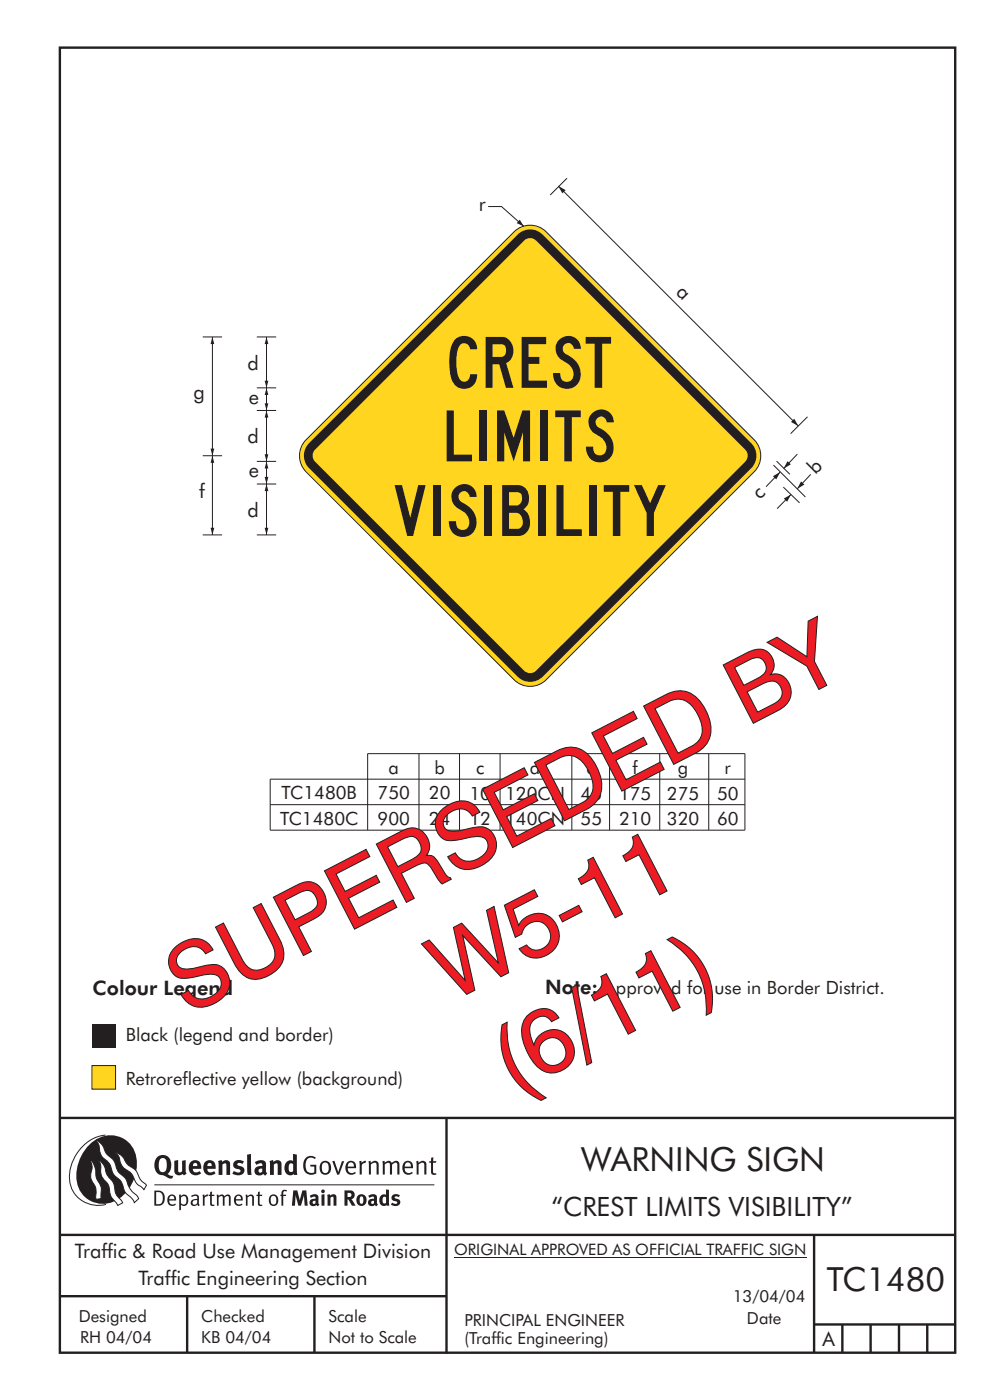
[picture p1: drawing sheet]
<svg xmlns="http://www.w3.org/2000/svg" width="210mm" height="297mm" viewBox="0 0 210 297" stroke-linecap="round" stroke-linejoin="round" font-family="sans-serif">
<path d="M12.7 10.1h189.9v276.9h-189.9z" fill="none" stroke="#231f20" stroke-width=".51"/>
<path d="M19.5 226.1h5v5h-5z" fill-rule="evenodd" fill="#ffd520" stroke="#231f20" stroke-width=".21"/>
<path d="M19.5 217.4h5v5h-5z" fill-rule="evenodd" fill="#231f20"/>
<path d="M12.7 237.2h190M94.7 237.1v50.1M12.7 262h190M12.7 275h82M39.7 275v12M66.7 275v12M172.7 262v25M172.7 281h30M178.7 281v6M184.7 281v6M190.7 281v6M196.7 281v6" fill="none" stroke="#231f20" stroke-width=".51"/>
<path d="M96.3 266.7h74.7" fill="none" stroke="#231f20" stroke-width=".21"/>
<g fill="#231f20">
<path d="M64.9 245.6a1.61 1.61 0 0 1 2.1 0l-.2 .3a1.17 1.17 0 0 0-1.4-.2 1.17 1.17 0 0 0-.6 1.3 1.42 1.42 0 0 0 1.2 1.9l.7-.2v-1.2h-.8l-.1-.4h1.3v1.8a1.82 1.82 0 0 1-2.2 0 1.82 1.82 0 0 1-.6-2.1l.2-.7z" fill-rule="evenodd"/>
<path d="M68.2 246.5a1.77 1.77 0 0 0 .4 2.7 1.39 1.39 0 0 0 1.4-.5 1.39 1.39 0 0 0 .2-1.5 1.19 1.19 0 0 0-2-.7zM68.5 246.8a.83 .83 0 0 1 1 .1 .83 .83 0 0 1 .2 .9 .75 .75 0 0 1-.6 1.1 .75 .75 0 0 1-.8-.8v-1z" fill-rule="evenodd"/>
<path d="M70.5 246.4l.4-.1 .8 2.4 .8-2.3h.5l-1.1 2.8h-.4z" fill-rule="evenodd"/>
<path d="M73.6 246.7a1.74 1.74 0 0 0 .5 2.5h.9l.5-.3-.2-.3a.89 .89 0 0 1-1.1 .2 .89 .89 0 0 1-.4-1h1.7a1.15 1.15 0 0 0-.4-1.3 1.15 1.15 0 0 0-1.5 .2zM74 246.8a.67 .67 0 0 1 .8-.1 .67 .67 0 0 1 .3 .8h-1.3z" fill-rule="evenodd"/>
<path d="M76.2 246.4l.4-.1 .1 .4 .5-.4h.5l-.2 .5a.61 .61 0 0 0-.8 .6v1.8h-.4z" fill-rule="evenodd"/>
<path d="M78.1 246.4l.5-.1 .1 .4a.89 .89 0 0 1 .9-.4 .89 .89 0 0 1 .7 .7v2.2h-.4v-2.2l-.1-.2-.3-.1-.8 .4v2.1h-.4z" fill-rule="evenodd"/>
<path d="M81.1 246.4l.4-.1 .1 .4a.83 .83 0 0 1 .8-.4 .83 .83 0 0 1 .7 .5 .86 .86 0 0 1 .9-.5 .86 .86 0 0 1 .7 .7v2.2h-.4l-.1-2.3a.5 .5 0 0 0-.8 0l-.2 .2v2.1h-.5v-2.2l-.4-.3-.7 .4v2.1h-.4z" fill-rule="evenodd"/>
<path d="M85.7 246.7a1.74 1.74 0 0 0 .5 2.5h.9l.5-.3-.2-.3a.89 .89 0 0 1-1.1 .2 .89 .89 0 0 1-.4-1h1.7a1.15 1.15 0 0 0-.5-1.3 1.15 1.15 0 0 0-1.4 .2zM86 246.8a.67 .67 0 0 1 .9-.1 .67 .67 0 0 1 .3 .8h-1.3z" fill-rule="evenodd"/>
<path d="M88.3 246.4l.4-.1 .1 .4a.89 .89 0 0 1 .9-.4 .89 .89 0 0 1 .8 .7v2.2h-.5v-2.2l-.1-.2-.3-.1-.8 .4v2.1h-.4z" fill-rule="evenodd"/>
<path d="M91.5 245.6l.4-.1v.9h.7l-.2 .3h-.5v2.1l.1 .1h.5l.1 .3a.71 .71 0 0 1-1.2-.6v-1.9h-.3v-.3h.3z" fill-rule="evenodd"/>
<path d="M37 246.3l.8-.2v2a.46 .46 0 0 0 .2 .6 .46 .46 0 0 0 .6-.2v-2.2l.8-.2v2.4l.2 .5-.6 .4-.2-.3a1.03 1.03 0 0 1-1.2 .2 1.03 1.03 0 0 1-.6-1.1z" fill-rule="evenodd"/>
<path d="M40.4 246.6a1.64 1.64 0 0 0 0 2.2 1.64 1.64 0 0 0 2.3 .1l-.4-.4a.78 .78 0 0 1-.9 .3 .78 .78 0 0 1-.5-.8h1.8a1.37 1.37 0 0 0-.6-1.7 1.37 1.37 0 0 0-1.7 .3zM41.1 246.9a.48 .48 0 0 1 .6-.1 .48 .48 0 0 1 .2 .6h-1z" fill-rule="evenodd"/>
<path d="M43.5 246.6a1.65 1.65 0 0 0-.2 1.9 1.65 1.65 0 0 0 1.9 .8l.5-.4-.3-.4a.78 .78 0 0 1-.9 .3 .78 .78 0 0 1-.5-.8h1.8a1.37 1.37 0 0 0-.6-1.7 1.37 1.37 0 0 0-1.7 .3zM44.1 246.9a.48 .48 0 0 1 .6-.1 .48 .48 0 0 1 .2 .6h-.9z" fill-rule="evenodd"/>
<path d="M46.3 246.3l.7-.2 .1 .4a.95 .95 0 0 1 1-.3 .95 .95 0 0 1 .7 .8v2.3h-.8v-2.3l-.3-.2-.5 .3v2.2h-.8z" fill-rule="evenodd"/>
<path d="M49.7 246.5a1.73 1.73 0 0 1 2-.1l-.2 .5-.6-.2a.42 .42 0 0 0-.6 .3l.2 .3a1.23 1.23 0 0 1 1.4 1 1.47 1.47 0 0 1-2.3 .9l-.3-.2 .3-.6 .7 .3a.47 .47 0 0 0 .7-.3 .87 .87 0 0 0-1-.5l-.4-.2-.1-.4z" fill-rule="evenodd"/>
<path d="M54.1 246.6l.3 .5 .3-.1a.62 .62 0 0 1 .9 0l.1 .4a1.21 1.21 0 0 0-1.4 .3 1.21 1.21 0 0 0-.1 1.3 1.19 1.19 0 0 0 1.6 .1l.5 .3 .4-.5-.3-.3v-1.4a.96 .96 0 0 0-1.3-1zM55 248l.6-.1v.7a.43 .43 0 0 1-.6 .1 .43 .43 0 0 1 0-.7z" fill-rule="evenodd"/>
<path d="M57.2 246.3l.7-.2 .1 .4a.95 .95 0 0 1 1-.3 .95 .95 0 0 1 .7 .8v2.3h-.8v-2.3l-.2-.2-.6 .3v2.2h-.8z" fill-rule="evenodd"/>
<path d="M62.2 244.8v1.5a1.29 1.29 0 0 0-1.4 .2 1.29 1.29 0 0 0-.5 1.3 1.24 1.24 0 0 0 .6 1.3 1.24 1.24 0 0 0 1.4 0l.1 .2h.7l-.1-4.3zM61.5 246.9l.4-.1 .3 .2v1.5l-.3 .1a.48 .48 0 0 1-.6-.4 1.52 1.52 0 0 1 .2-1.3z" fill-rule="evenodd"/>
<path d="M52.4 245l.8-.2 .2 4.5h-.8l-.1-.2z" fill-rule="evenodd"/>
</g>
<path d="M22.4 240.8a9 9 0 0 0-7.4 10.9 6.2 6.2 0 0 0 7.5 3.8M32.7 251.4h59.4" fill="none" stroke="#231f20" stroke-width=".21"/>
<path d="M19.1 242.7a5.7 5.7 0 0 1 6.5-1.4 5.7 5.7 0 0 1 3.4 5.7 8.6 8.6 0 0 1-6.2 8.3 5.7 5.7 0 0 1-6.5-7 9.9 9.9 0 0 1 2.8-5.6z" fill-rule="evenodd" fill="#231f20"/>
<path d="M24.5 244.5a3.1 3.1 0 0 1 2.3 2.2l.7 .7a3.2 3.2 0 0 1 2 2.4l.4 .6 1.2 1.1-.6 .9-.2-.3a3.5 3.5 0 0 1-1.9-2.1 3.8 3.8 0 0 0-2.1-2.2 3.5 3.5 0 0 1-1-2.2zM20.4 241.9a3.4 3.4 0 0 1 1.9 2.5l.7 .8a3.3 3.3 0 0 1 1.7 2.6 4.4 4.4 0 0 0 1.7 2l.3 .3a6.1 6.1 0 0 0 2.5 3.7l.2 .5-.9 .9a6.1 6.1 0 0 0-1.9-2.2l-.4-.8a3.6 3.6 0 0 0-1.9-2.8l-.6-1a3.6 3.6 0 0 0-1.9-2.8 3.7 3.7 0 0 1-.8-2.4zM21 246.1a3.4 3.4 0 0 1 1.5 2.7l.6 1a3.8 3.8 0 0 1 1.4 3.1l.3 .7 1.2 1.6-1 .6-.5-.8a3.2 3.2 0 0 1-1.3-2.8 4.3 4.3 0 0 0-1.4-2.2 4.7 4.7 0 0 1-.5-2.9zM19.2 246.1a5.1 5.1 0 0 1 1.2 3.7l.3 .7a3.1 3.1 0 0 1 .7 3l.1 .8-1.1 .2-.1-.8a3.5 3.5 0 0 0-.9-3.3 3.6 3.6 0 0 1 .1-2.5z" fill-rule="evenodd" fill="#fff" stroke="#231f20" stroke-width=".21"/>
<g fill="#231f20">
<path d="M33.4 245.5a2.51 2.51 0 0 0 .4 3.7l.8 .1a2.78 2.78 0 0 0 2 .7l.2-.6h-.6l-.7-.3a2.56 2.56 0 0 0 0-3.8 1.83 1.83 0 0 0-2.1 .2zM34 245.9a.87 .87 0 0 1 1 0 .87 .87 0 0 1 .4 .9v.4a1.17 1.17 0 0 1-.9 1.5l-.3-.1a2.38 2.38 0 0 1-.2-2.7z" fill-rule="evenodd"/>
<path d="M33.1 252.9v2.6a1.12 1.12 0 0 0 1.2-.3 1.12 1.12 0 0 0 .2-1.2l-.1-.5-.3-.4zM32.7 252.6h1.1a1.67 1.67 0 0 1 1.2 1.6 1.67 1.67 0 0 1-1.3 1.6h-1zM36.1 253.9l-.2 .5h1.1a.55 .55 0 0 0-.3-.6 .55 .55 0 0 0-.6 .1zM35.8 253.7a.95 .95 0 0 1 1.2-.1 .95 .95 0 0 1 .4 1.1h-1.5a.72 .72 0 0 0 .4 .8 .72 .72 0 0 0 .9-.2l.1 .3a1.15 1.15 0 0 1-1.5 0 1.15 1.15 0 0 1-.2-1.5zM38.4 254.1v1.2a.7 .7 0 0 0 .9 .1 .7 .7 0 0 0 .2-.9 .61 .61 0 0 0-.4-.7 .61 .61 0 0 0-.7 .3zM38 253.5l.3-.1 .1 .4a.95 .95 0 0 1 1.2-.2 .95 .95 0 0 1 .3 1.2 .92 .92 0 0 1-.5 .9 .92 .92 0 0 1-1-.1v1.1l-.4 .1zM40.9 254.8a.5 .5 0 0 0 .2 .8 .5 .5 0 0 0 .7-.4v-.6zM40.5 253.7a1 1 0 0 1 1.7 .3v1.4l.2 .2-.2 .3-.3-.3a.78 .78 0 0 1-1.4-.1 .78 .78 0 0 1 .8-1.1h.5a.58 .58 0 0 0-.3-.7 .58 .58 0 0 0-.7 .2zM43 253.5l.3-.1 .1 .4 .3-.3 .5-.1-.2 .4a.52 .52 0 0 0-.6 .5v1.5h-.4zM44.6 252.9l.4-.1-.1 .7h.6l-.1 .3h-.5v1.5a.35 .35 0 0 0 .6 .3v.2a.57 .57 0 0 1-.6 .1 .57 .57 0 0 1-.3-.5v-1.6h-.3v-.3h.3zM45.9 253.5l.4-.1 .1 .4 .2-.2a.64 .64 0 0 1 1 .2 .7 .7 0 0 1 .8-.4 .7 .7 0 0 1 .5 .6v1.8h-.3v-1.7l-.3-.4-.7 .4v1.7h-.3v-1.6a.38 .38 0 0 0-.3-.5 .38 .38 0 0 0-.5 .2l-.1 .2v1.7h-.4zM50.2 253.9l-.2 .5h1.1a.55 .55 0 0 0-.2-.6 .55 .55 0 0 0-.7 .1zM49.9 253.7a.95 .95 0 0 1 1.2-.1 .95 .95 0 0 1 .4 1.1h-1.5a.72 .72 0 0 0 .4 .8 .72 .72 0 0 0 .9-.2l.1 .3a1.15 1.15 0 0 1-1.5 0 1.15 1.15 0 0 1-.2-1.5zM52.1 253.5l.3-.1 .1 .4a.72 .72 0 0 1 .8-.4 .72 .72 0 0 1 .6 .6v1.8h-.4v-1.6a.45 .45 0 0 0-.3-.5 .45 .45 0 0 0-.5 .2l-.2 .2v1.7h-.3zM54.7 252.9l.4-.1v.7h.6l-.1 .3h-.5v1.5a.35 .35 0 0 0 .5 .3v.2a.57 .57 0 0 1-.6 .1 .57 .57 0 0 1-.3-.5v-1.6h-.3v-.3h.3zM57.6 253.9l-.2 .7a.65 .65 0 0 0 .3 .8 .65 .65 0 0 0 .8-.2l.1-.1a.93 .93 0 0 0-.7-1.4zM57.3 253.7a1.12 1.12 0 0 1 1.4 0 1.12 1.12 0 0 1 .3 1.5 1.01 1.01 0 0 1-1.3 .6 1.01 1.01 0 0 1-.7-1.2zM59.9 252.6l.5-.2 .5 .2-.1 .2-.4-.1-.3 .2v.6h.6l-.1 .3h-.5v2h-.4v-2h-.2v-.3h.2zM62.2 252.6l-.3 3.2h.7l.1-2.3 .6 2.3h.6l.6-2.3 .1 2.3h.7l-.3-3.2h-.9l-.5 2.1-.5-2.1zM65.7 253.7l.3 .4a.51 .51 0 0 1 .5-.3 .51 .51 0 0 1 .4 .4v.1a.88 .88 0 0 0-1.1 .4 .88 .88 0 0 0 .2 1.1 .9 .9 0 0 0 1.1-.2l.3 .3 .4-.4-.2-.2v-1.1a.87 .87 0 0 0-.5-.8 .87 .87 0 0 0-1 .1zM66.4 254.8h.5v.5l-.1 .1h-.3l-.2-.1zM68.2 253.5v2.3h.6v-2.4zM68.1 252.8a.4 .4 0 0 0 .8 0 .4 .4 0 0 0-.8 0zM69.4 253.5l.1 2.3h.6v-1.7a.33 .33 0 0 1 .4-.2 .33 .33 0 0 1 .3 .4v1.5h.6v-1.7a.75 .75 0 0 0-.6-.7 .75 .75 0 0 0-.8 .3v-.3zM73.1 252.6v3.2h.6v-1.3l.3 .2 .7 1.1h.7l-.9-1.4a.94 .94 0 0 0 .7-1 .94 .94 0 0 0-.9-.8zM73.7 253.1a.51 .51 0 0 1 .8 .1 .51 .51 0 0 1-.2 .7l-.6 .1zM75.9 253.7a1.19 1.19 0 0 0-.1 1.7 1.19 1.19 0 0 0 1.8 0 1.19 1.19 0 0 0-.1-1.6 1.19 1.19 0 0 0-1.6-.1zM76.5 253.9l.2-.1a.99 .99 0 0 1 0 1.6 1.06 1.06 0 0 1-.2-1.5zM78.1 253.7l.3 .4a.51 .51 0 0 1 .5-.3 .51 .51 0 0 1 .5 .4v.1a.88 .88 0 0 0-1.2 .4 .88 .88 0 0 0 .2 1.1 .9 .9 0 0 0 1.1-.2l.3 .3 .4-.4-.2-.2v-1.1a.87 .87 0 0 0-.5-.8 .87 .87 0 0 0-1 .1zM78.9 254.8h.4v.5l-.1 .1h-.3l-.1-.1zM81.9 252.3v1.2a1.2 1.2 0 0 0-1.4 .6 1.2 1.2 0 0 0 .2 1.4l.5 .3 .8-.1v.1h.6l-.1-3.4zM81.4 253.9l.5 .1-.1 1.2a.46 .46 0 0 1-.5 0 .46 .46 0 0 1-.1-.5zM83.3 253.6a.79 .79 0 0 0-.1 .9 .79 .79 0 0 0 .9 .4 .33 .33 0 0 1 0 .5 .33 .33 0 0 1-.5 0l-.4-.3-.3 .5a1.15 1.15 0 0 0 1.2 .3 1.15 1.15 0 0 0 .8-1 1.49 1.49 0 0 0-1.2-.8 .4 .4 0 0 1 .3-.3 .4 .4 0 0 1 .4 .1l.2 .1 .2-.4a1.47 1.47 0 0 0-1.5 0z" fill-rule="evenodd"/>
</g>
<path d="M64.9 93.3l44.1-44.1a4.8 4.8 0 0 1 6.9 0l44.1 44.1a4.8 4.8 0 0 1 0 6.8l-44.1 44.1a4.8 4.8 0 0 1-6.9 0l-44.1-44.1a4.8 4.8 0 0 1 0-6.8z" fill-rule="evenodd" fill="#ffd520" stroke="#231f20" stroke-width=".21"/>
<path d="M65.6 94l44.2-44.2a3.7 3.7 0 0 1 5.3 0l44.3 44.2a3.7 3.7 0 0 1 0 5.3l-44.3 44.3a3.7 3.7 0 0 1-5.3 0l-44.2-44.3a3.7 3.7 0 0 1 0-5.3z" fill-rule="evenodd" fill="#231f20"/>
<path d="M111.2 51a1.8 1.8 0 0 1 2.5 0l44.4 44.4a1.8 1.8 0 0 1 0 2.5l-44.4 44.4a1.8 1.8 0 0 1-2.5 0l-44.4-44.4a1.8 1.8 0 0 1 0-2.5z" fill-rule="evenodd" fill="#ffd520"/>
<path d="M120.3 37.8l-3.6 3.6M164.1 98.7l6.7 6.8M164.7 97.8l2.9 2.8M171.3 88.4l-3.6 3.6M166.2 103.4l3.4 3.3M167.8 104.9l-3 3" fill="none" stroke="#231f20" stroke-width=".21"/>
<path d="M166.3 105.8l1.5-.9-.8 1.6z" fill="#231f20"/>
<path d="M169.1 96.3l-2.9 3.1" fill="none" stroke="#231f20" stroke-width=".21"/>
<path d="M167.1 97.8l.7 .7-1.6 .9z" fill="#231f20"/>
<path d="M172 100.7l-2.9 3" fill="none" stroke="#231f20" stroke-width=".21"/>
<path d="M169.9 102.1l.7 .7-1.5 .9z" fill="#231f20"/>
<path d="M165.5 100.2l-3 3.1" fill="none" stroke="#231f20" stroke-width=".21"/>
<path d="M164 101l1.5-.8-.8 1.5z" fill="#231f20"/>
<path d="M118.4 39.5l50.9 50.9" fill="none" stroke="#231f20" stroke-width=".21"/>
<g fill="#231f20">
<path d="M118.4 39.5l1.6 .8-.7 .7z"/>
<path d="M168.5 88.8l.8 1.6-1.5-.9z"/>
</g>
<path d="M103.6 43.8h2.8l4.7 4.2" fill="none" stroke="#231f20" stroke-width=".21"/>
<path d="M110.3 46.6l.8 1.4-1.5-.7z" fill="#231f20"/>
<g fill="#231f20">
<path d="M96.7 71.9a2.76 2.76 0 0 1 3-.4 2.76 2.76 0 0 1 1.5 2.6h-1.5a1.26 1.26 0 0 0-1.1-1.3 1.26 1.26 0 0 0-1.4 1 10.3 10.3 0 0 0 .3 6.6 1.24 1.24 0 0 0 1.5 .5 1.24 1.24 0 0 0 .7-1.5h1.5a2.8 2.8 0 0 1-2.5 3.1 2.8 2.8 0 0 1-3.1-2.5 13.8 13.8 0 0 1 .3-7.1z"/>
<path d="M110.6 71.5h5.3v1.5h-3.8v2.7h2.3v1.5h-2.3v3.6h3.9v1.5h-5.4z"/>
<path d="M118.7 72a2.66 2.66 0 0 1 2.9-.5 2.66 2.66 0 0 1 1.6 2.5h-1.5a1.21 1.21 0 0 0-1.9-1 1.21 1.21 0 0 0 .3 2.1 4.4 4.4 0 0 1 2.8 5.8 2.96 2.96 0 0 1-3.5 1.5 2.96 2.96 0 0 1-2.1-3.3h1.5a1.48 1.48 0 0 0 1.6 1.9 1.48 1.48 0 0 0 1.2-2.1 3.4 3.4 0 0 0-2.2-2.4 2.8 2.8 0 0 1-.7-4.5z"/>
<path d="M124.2 71.5h5.4v1.4h-1.9v9.4h-1.6v-9.4h-1.9z"/>
<path d="M94.7 87.1h1.6v9.4h3.8v1.4h-5.4z"/>
<path d="M101.7 87.1h1.5v10.8h-1.5z"/>
<path d="M105.4 87.1h1.6l2 5.8 1.8-5.8h1.6v10.8h-1.5v-6.2l-1.9 6.2-2-6.2v6.2h-1.6z"/>
<path d="M114.7 87.1h1.5v10.8h-1.5z"/>
<path d="M117.8 87.1h5.4v1.4h-1.9v9.4h-1.6v-9.4h-1.9z"/>
<path d="M125.7 87.6a2.66 2.66 0 0 1 2.9-.5 2.66 2.66 0 0 1 1.6 2.5h-1.5a1.21 1.21 0 0 0-1.9-1 1.21 1.21 0 0 0 .3 2.1 4.4 4.4 0 0 1 2.8 5.8 2.96 2.96 0 0 1-3.6 1.5 2.96 2.96 0 0 1-2-3.3h1.5a1.48 1.48 0 0 0 1.6 1.9 1.48 1.48 0 0 0 1.2-2.1 3.4 3.4 0 0 0-2.2-2.4 2.8 2.8 0 0 1-.7-4.5z"/>
<path d="M103 71.5v10.8h1.5v-5h1.4l1.4 5h1.6l-1.5-5.3a3.1 3.1 0 0 0 1.5-2.8 3.1 3.1 0 0 0-1.9-2.7zM104.5 73h1.9a1.19 1.19 0 0 1 .9 1.7l-.1 .3a.94 .94 0 0 1-.8 .7h-1.9z"/>
</g>
<path d="M56.5 102.7v10.8" fill="none" stroke="#231f20" stroke-width=".21"/>
<g fill="#231f20">
<path d="M56.5 102.7l.4 1.5h-.8z"/>
<path d="M56.1 112h.8l-.4 1.5z"/>
</g>
<path d="M56.5 97.9v4.8M54.5 102.7h4.1M54.5 113.5h4.1" fill="none" stroke="#231f20" stroke-width=".21"/>
<g fill="#231f20">
<path d="M56.5 97.9l.4 1.5h-.8z"/>
<path d="M56.1 101.2h.8l-.4 1.5z"/>
</g>
<g fill="#231f20">
<path d="M83.7 102.9h1.6l1.7 6.9 1.7-6.9h1.6l-2.7 10.8h-1.2z"/>
<path d="M92 102.9h1.5v10.8h-1.5z"/>
<path d="M96.6 103.5a2.66 2.66 0 0 1 2.9-.6 2.66 2.66 0 0 1 1.6 2.5h-1.5a1.21 1.21 0 0 0-1.9-.9 1.21 1.21 0 0 0 .3 2.1 4.4 4.4 0 0 1 2.8 5.7 2.96 2.96 0 0 1-3.5 1.5 2.96 2.96 0 0 1-2.1-3.2h1.5a1.48 1.48 0 0 0 1.6 1.8 1.48 1.48 0 0 0 1.2-2.1 3.4 3.4 0 0 0-2.2-2.4 2.8 2.8 0 0 1-.7-4.4z"/>
<path d="M102.8 102.9h1.5v10.8h-1.5z"/>
<path d="M114.3 102.9h1.5v10.8h-1.5z"/>
<path d="M118 102.9h1.6v9.4h3.8v1.4h-5.4z"/>
<path d="M125 102.9h1.5v10.8h-1.5z"/>
<path d="M128.1 102.9h5.4v1.4h-1.9v9.4h-1.6v-9.4h-1.9z"/>
<path d="M134.5 102.9h1.7l1.7 3.9 1.7-3.9h1.6l-2.5 5.9v4.9h-1.6v-4.9z"/>
<path d="M108 108.8h1.4a1.87 1.87 0 0 1 1.5 1.5 1.87 1.87 0 0 1-.8 1.9h-2.1zM108 104.4h1.6a1.36 1.36 0 0 1 1.2 .9 1.36 1.36 0 0 1-.3 1.4l-.7 .5h-1.8zM106.5 102.9v10.8h3.4a2.84 2.84 0 0 0 2.4-4 2.57 2.57 0 0 0-1.3-1.6 2.99 2.99 0 0 0-.4-5l-.9-.2z"/>
</g>
<path d="M56.5 87.1v10.8" fill="none" stroke="#231f20" stroke-width=".21"/>
<g fill="#231f20">
<path d="M56.5 87.1l.4 1.5h-.8z"/>
<path d="M56.1 96.4h.8l-.4 1.5z"/>
</g>
<path d="M56.5 71.5v10.8M54.5 87.1h4.1M54.5 97.9h4.1M54.5 82.3h4.1" fill="none" stroke="#231f20" stroke-width=".21"/>
<g fill="#231f20">
<path d="M56.5 71.5l.4 1.5h-.8z"/>
<path d="M56.1 80.8h.8l-.4 1.5z"/>
</g>
<path d="M54.5 71.5h4.1M45.1 96.7v16.8" fill="none" stroke="#231f20" stroke-width=".21"/>
<g fill="#231f20">
<path d="M45.1 96.7l.4 1.5h-.8z"/>
<path d="M44.7 112h.8l-.4 1.5z"/>
</g>
<path d="M45.1 71.5v25.2M43 96.7h4.1M43 113.5h4.1" fill="none" stroke="#231f20" stroke-width=".21"/>
<g fill="#231f20">
<path d="M45.1 71.5l.4 1.5h-.8z"/>
<path d="M44.7 95.2h.8l-.4 1.5z"/>
</g>
<path d="M43 71.5h4.1M56.5 82.3v4.8" fill="none" stroke="#231f20" stroke-width=".21"/>
<g fill="#231f20">
<path d="M56.5 82.3l.4 1.5h-.8z"/>
<path d="M56.1 85.6h.8l-.4 1.5z"/>
</g>
<path d="M88.9 159.9v16.2M97.5 159.9v16.2M106.1 159.9v16.2M121.3 159.9v16.2M129.3 159.9v16.2M140 159.9v16.2M150.3 159.9v16.2M57.3 170.7h100.7M158 165.3h-100.7v10.8h100.7v-16.2h-80v16.2" fill="none" stroke="#231f20" stroke-width=".21"/>
<g font-size="19.4" fill="#ed1c24">
<text x="39.7" y="215.5" transform="rotate(-27 39.7 215.5)">SUPERSEDED BY</text>
<text x="95.7" y="212.7" transform="rotate(-27 95.7 212.7)">W5-11</text>
<text x="108.4" y="232.2" transform="rotate(-27 108.4 232.2)">(6/11)</text>
</g>
<g font-size="7.1" fill="#231f20">
<text x="123.3" y="248.5">WARNING SIGN</text>
<text x="175.4" y="274">TC1480</text>
</g>
<text font-size="5.6" fill="#231f20" x="117" y="258">“CREST LIMITS VISIBILITY”</text>
<g font-size="4.2" fill="#231f20">
<text x="101.5" y="44.7">r</text>
<text x="143.2" y="62.2" transform="rotate(45 143.2 62.2)">a</text>
<text x="52.5" y="78.4">d</text>
<text x="41.1" y="84.6">g</text>
<text x="52.8" y="85.6">e</text>
<text x="52.5" y="94">d</text>
<text x="52.8" y="101.2">e</text>
<text x="173" y="100.9" transform="rotate(-45 173 100.9)">b</text>
<text x="42.3" y="105.6">f</text>
<text x="161.2" y="106" transform="rotate(-45 161.2 106)">c</text>
<text x="52.5" y="109.6">d</text>
<text x="19.6" y="211.2">Colour Legend</text>
<text x="115.7" y="211">Note: Approved for use in Border District.</text>
<text x="15.9" y="267">Traffic &amp; Road Use Management Division</text>
<text x="29.4" y="272.6">Traffic Engineering Section</text>
<text x="174.5" y="285.5">A</text>
</g>
<g font-size="3.9" fill="#231f20">
<text x="82.4" y="164.3">a</text>
<text x="92.2" y="164.3">b</text>
<text x="101" y="164.3">c</text>
<text x="112.4" y="164.3">d</text>
<text x="124.4" y="164.3">e</text>
<text x="134.2" y="164.3">f</text>
<text x="143.8" y="164.3">g</text>
<text x="153.7" y="164.3">r</text>
<text x="59.7" y="169.6">TC1480B</text>
<text x="80.1" y="169.6">750</text>
<text x="91" y="169.6">20</text>
<text x="99.6" y="169.6">10</text>
<text x="107.1" y="169.6">120CN</text>
<text x="123.2" y="169.6">45</text>
<text x="131.3" y="169.6">175</text>
<text x="141.5" y="169.6">275</text>
<text x="152.1" y="169.6">50</text>
<text x="59.4" y="175">TC1480C</text>
<text x="80.1" y="175">900</text>
<text x="91" y="175">24</text>
<text x="99.6" y="175">12</text>
<text x="107.1" y="175">140CN</text>
<text x="123.2" y="175">55</text>
<text x="131.3" y="175">210</text>
<text x="141.5" y="175">320</text>
<text x="152.1" y="175">60</text>
<text x="26.7" y="220.9">Black (legend and border)</text>
<text x="26.7" y="230.1">Retroreflective yellow (background)</text>
</g>
<g font-size="3.5" fill="#231f20">
<text x="16.7" y="280.4">Designed</text>
<text x="42.7" y="280.4">Checked</text>
<text x="69.7" y="280.4">Scale</text>
<text x="98.5" y="281.4">PRINCIPAL ENGINEER</text>
<text x="155.4" y="276.3">13/04/04</text>
<text x="158.5" y="281">Date</text>
<text x="17" y="284.8">RH 04/04</text>
<text x="42.7" y="284.8">KB 04/04</text>
<text x="69.7" y="285">Not to Scale</text>
<text x="98.5" y="285.1">(Traffic Engineering)</text>
</g>
<text font-size="3.4" fill="#231f20" x="96.3" y="266.3">ORIGINAL APPROVED AS OFFICIAL TRAFFIC SIGN</text>
</svg>
